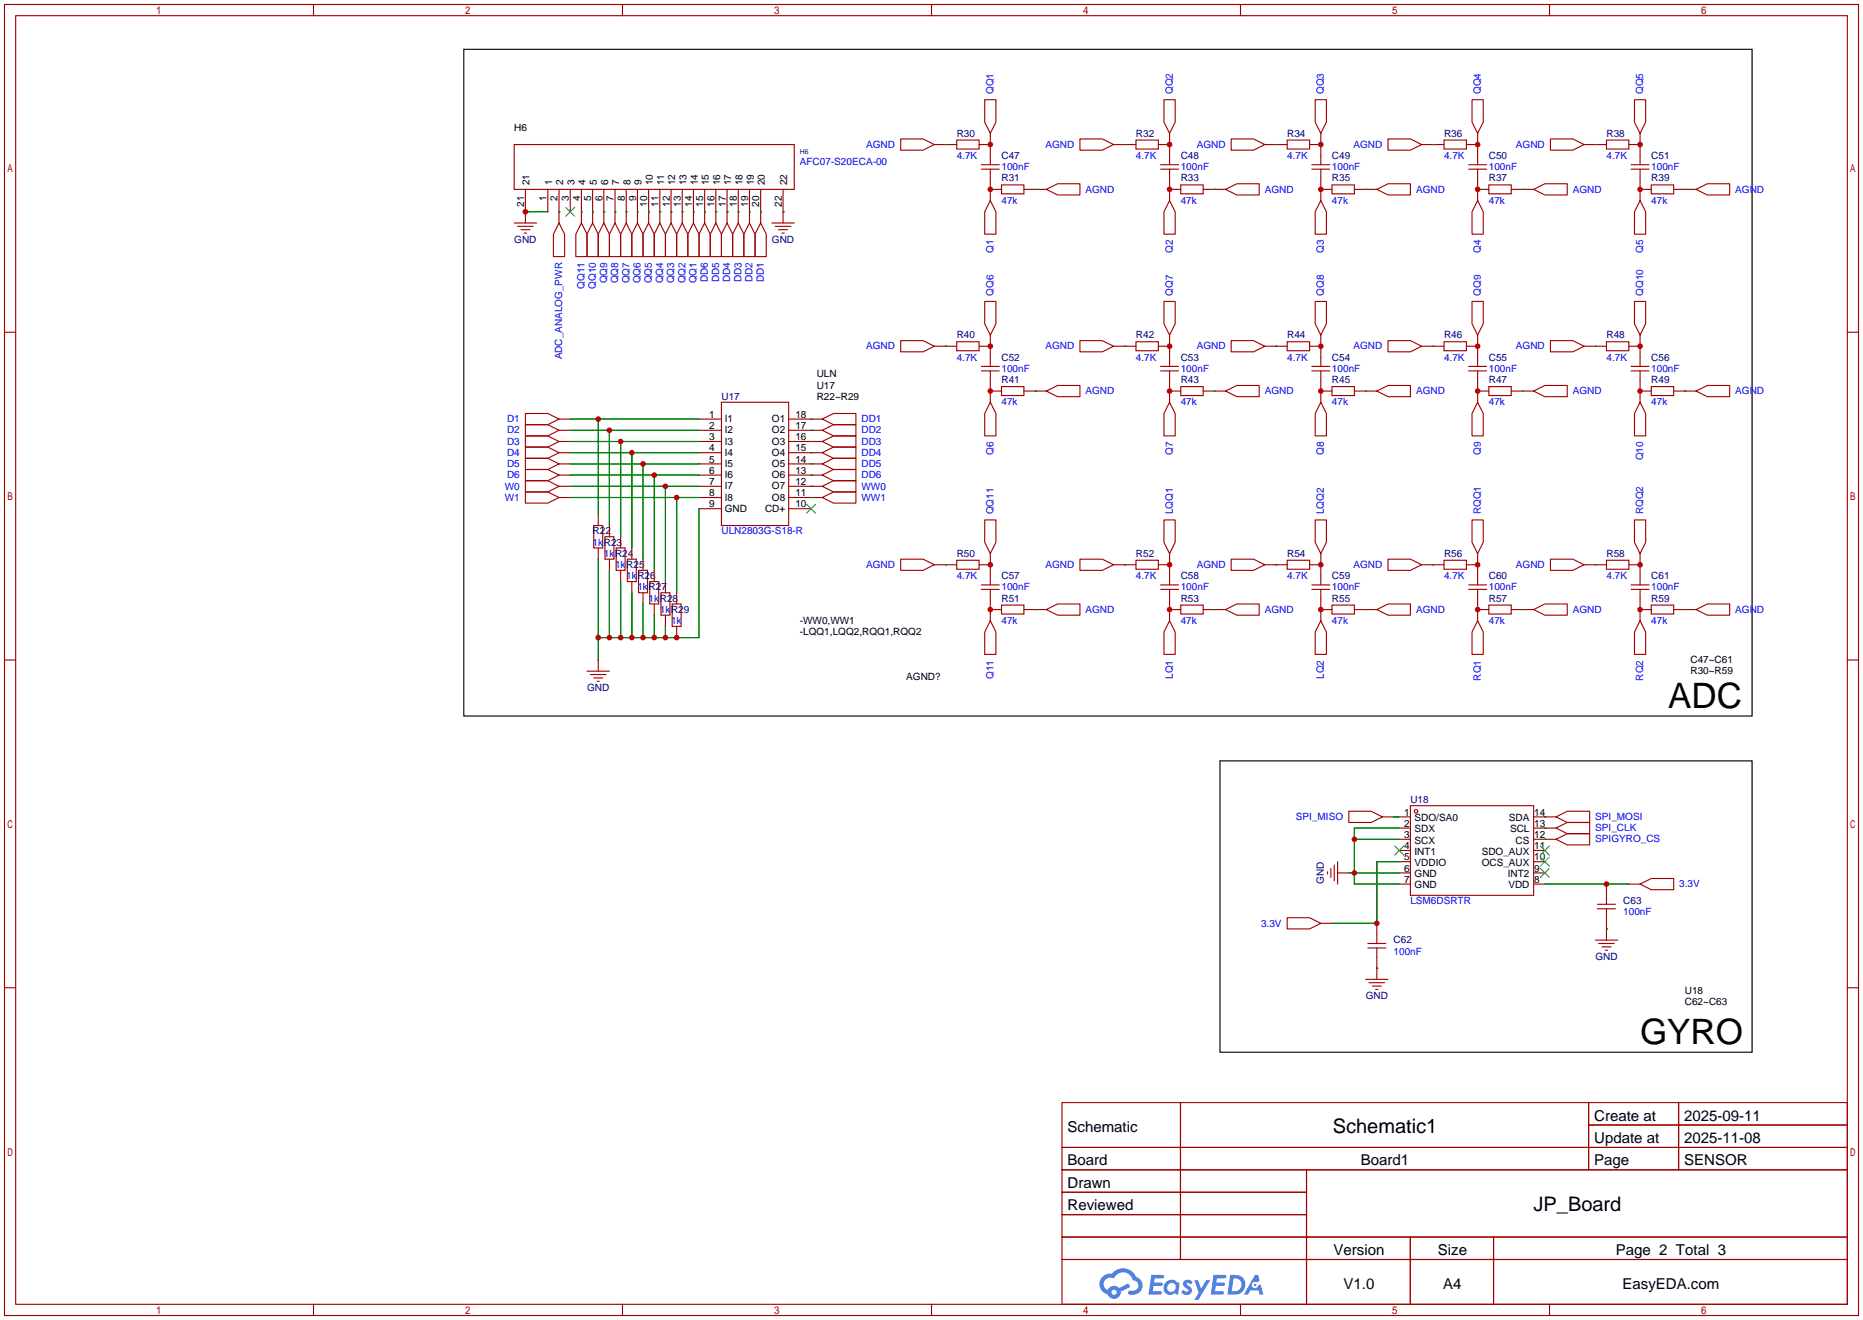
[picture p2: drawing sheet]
<svg xmlns="http://www.w3.org/2000/svg" width="422mm" height="299mm" viewBox="0 0 422 299" stroke-linecap="round" stroke-linejoin="round" font-family="sans-serif">
<g fill="none" stroke="#a10000" stroke-width=".25">
<path d="M1 1h420.4v297.2h-420.4zM3.6 3.6h415.2v292.1h-415.2zM71.1 1v2.6M141.1 1v2.6M211.2 1v2.6M281.3 1v2.6M351.3 1v2.6M1 75.3h2.6M418.8 75.3h2.6M1 149.6h2.6M418.8 149.6h2.6M1 223.9h2.6"/>
<path d="M418.8 223.9h2.6M240.8 249.9h178v45.8h-178zM267.7 249.9v35.6M360.2 249.9v15.3M360.2 255h58.6M380.6 249.9v15.3M240.8 260.1h178M240.8 265.2h178M240.8 270.3h55.4M240.8 275.3h55.4M296.2 265.2v30.5M71.1 295.7v2.5"/>
<path d="M141.1 295.7v2.5M211.2 295.7v2.5M240.8 280.4h178M240.8 285.5h178M281.3 295.7v2.5M319.8 280.4v15.3M338.6 280.4v15.3M351.3 295.7v2.5"/>
</g>
<g fill="#5487ff">
<path d="M268.5 290.3a1.3 1.3 0 0 1 1.9 .3l-.4 .6a.54 .54 0 0 0-1-.2l.2 .2a1.28 1.28 0 0 1 .8 2 1.53 1.53 0 0 1-2.2-.3l.5-.6 .8 .5a.31 .31 0 0 0 .3-.3 .31 .31 0 0 0-.2-.3 1.12 1.12 0 0 1-.7-1.9z"/>
<path d="M270.8 290.2h.8l.7 1.9 1.2-1.9h.9l-2.7 4.5h-.9l1-1.7z"/>
<path d="M261 289h2.3a.46 .46 0 0 1 .5 .1 .46 .46 0 0 1 .1 .5l-.3 .2h-1.8l-.1 .9h1.6a.4 .4 0 0 1 .3 .4 .4 .4 0 0 1-.4 .4h-1.6l-.2 1.2h1.4a.46 .46 0 0 1 .5 .1 .46 .46 0 0 1 .1 .5l-.4 .2h-2.6z"/>
<path d="M275.1 289h2.3a.47 .47 0 0 1 .5 .1 .47 .47 0 0 1 .1 .5l-.3 .2h-1.8l-.1 .9h1.6a.4 .4 0 0 1 .4 .4 .4 .4 0 0 1-.5 .4h-1.6l-.2 1.2h1.4a.46 .46 0 0 1 .5 .1 .46 .46 0 0 1 .1 .5l-.4 .2h-2.6z"/>
<path d="M284.5 289h.8l.3 1.3-.6 .4a.75 .75 0 0 0-1.1 .3 .75 .75 0 0 0 .5 1 .75 .75 0 0 0 .9-.6l.5-.3 .6 2.4h-.8l-.3-1h-1.8l-.5 1h-1z"/>
<path d="M278.9 289l-.6 4.5h1.4a2.27 2.27 0 0 0 2.7-2.3 2.27 2.27 0 0 0-2.7-2.2zM279.7 289.8a1.5 1.5 0 0 1 1.8 1.5 1.5 1.5 0 0 1-1.9 1.4h-.3z"/>
<path d="M264.4 290.6a1.6 1.6 0 0 0-.4 2.3 1.6 1.6 0 0 0 2.3 .2l.8 .4 .3-2.5-.1-.3h-.5a1.58 1.58 0 0 0-2.4-.1zM265 291.1a.98 .98 0 0 1 1.6 .5 .98 .98 0 0 1-1.1 1.2 .94 .94 0 0 1-.9-.6 .94 .94 0 0 1 .4-1.1z"/>
<path d="M250 289.4a2.37 2.37 0 0 0 1.1 4 1.54 1.54 0 0 0 1.8 1 1.54 1.54 0 0 0 1.2-1.6l2.2-1.1-.5-.8-2.1 1.1a1.57 1.57 0 0 0-2.6 .4 1.5 1.5 0 0 1-.7-2.1 1.5 1.5 0 0 1 2.2-.5 2.23 2.23 0 0 1 2.3-1.4 2.23 2.23 0 0 1 1.9 1.8 1.16 1.16 0 0 1 1.3 1.1 1.16 1.16 0 0 1-1.1 1.3h-.7a.47 .47 0 0 0-.5 .3 .47 .47 0 0 0 .4 .6 2.14 2.14 0 0 0 2.7-1.4 2.14 2.14 0 0 0-1.3-2.7 3.2 3.2 0 0 0-5.5-.7l-1.1 .1zM252 292.9a.6 .6 0 0 1 1.2 0 .6 .6 0 0 1-1.2 0z"/>
<circle cx="284.6" cy="291.3" r=".28"/>
</g>
<g fill="none" stroke="#a10000" stroke-width=".25">
<path d="M116.6 32.8h63.5v10.1h-63.5zM204.2 31.5h5.1l2.5 1.3-2.5 1.2h-5.1zM211.8 32.8h5.1M216.9 31.8h5.1v2h-5.1zM222 32.8h2.5M222.5 37.3h4.1M222.5 38.4h4.1M223.3 22.6h2.5v5.1l-1.3 2.5-1.2-2.5zM224.5 30.2v7.1M224.5 38.4v7.1M244.9 31.5h5l2.6 1.3-2.6 1.2h-5zM252.5 32.8h5.1"/>
<path d="M257.6 31.8h5v2h-5zM262.6 32.8h2.6M263.1 37.3h4.1M263.1 38.4h4.1M263.9 22.6h2.5v5.1l-1.2 2.5-1.3-2.5zM265.2 30.2v7.1M265.2 38.4v7.1M279.1 31.5h5.1l2.6 1.3-2.6 1.2h-5.1zM286.8 32.8h5M291.8 31.8h5.1v2h-5.1zM296.9 32.8h2.6M297.4 37.3h4.1"/>
<path d="M297.4 38.4h4.1M298.2 22.6h2.5v5.1l-1.2 2.5-1.3-2.5zM299.5 30.2v7.1M299.5 38.4v7.1M314.7 31.5h5.1l2.5 1.3-2.5 1.2h-5.1zM322.3 32.8h5.1M327.4 31.8h5.1v2h-5.1zM332.5 32.8h2.5M333 37.3h4.1M333 38.4h4.1M333.8 22.6h2.5v5.1l-1.3 2.5-1.2-2.5zM335 30.2v7.1"/>
<path d="M335 38.4v7.1M351.5 31.5h5.1l2.6 1.3-2.6 1.2h-5.1zM359.2 32.8h5M364.2 31.8h5.1v2h-5.1zM369.3 32.8h2.6M369.8 37.3h4.1M369.8 38.4h4.1M370.6 22.6h2.5v5.1l-1.2 2.5-1.3-2.5zM371.9 30.2v7.1M371.9 38.4v7.1M116.6 50.5h5.1M117.3 51.3h3.6"/>
<path d="M118.1 52.1h2M118.9 52.8h.5M119.1 42.9v7.6M124.2 42.9v5.1M126.7 50.5l1.3 2.6v5.1h-2.5v-5.1zM126.7 42.9v7.6M129.3 42.9v5.1M131.8 50.5l1.3 2.6v5.1h-2.5v-5.1zM131.8 42.9v7.6M134.4 50.5l1.2 2.6v5.1h-2.5v-5.1zM134.4 42.9v7.6M136.9 50.5l1.3 2.6v5.1h-2.6v-5.1z"/>
<path d="M136.9 42.9v7.6M139.4 50.5l1.3 2.6v5.1h-2.5v-5.1zM139.4 42.9v7.6M142 50.5l1.3 2.6v5.1h-2.6v-5.1zM142 42.9v7.6M144.5 50.5l1.3 2.6v5.1h-2.5v-5.1zM144.5 42.9v7.6M147.1 50.5l1.2 2.6v5.1h-2.5v-5.1zM147.1 42.9v7.6M149.6 50.5l1.3 2.6v5.1h-2.6v-5.1zM149.6 42.9v7.6M152.1 50.5l1.3 2.6v5.1h-2.5v-5.1z"/>
<path d="M152.1 42.9v7.6M154.7 50.5l1.3 2.6v5.1h-2.6v-5.1zM154.7 42.9v7.6M157.2 50.5l1.3 2.6v5.1h-2.5v-5.1zM157.2 42.9v7.6M159.8 50.5l1.2 2.6v5.1h-2.5v-5.1zM159.8 42.9v7.6M162.3 50.5l1.3 2.6v5.1h-2.6v-5.1zM162.3 42.9v7.6M164.8 50.5l1.3 2.6v5.1h-2.5v-5.1zM164.8 42.9v7.6M167.4 50.5l1.3 2.6v5.1h-2.6v-5.1z"/>
<path d="M167.4 42.9v7.6M169.9 50.5l1.3 2.6v5.1h-2.5v-5.1zM169.9 42.9v7.6M172.5 50.5l1.2 2.6v5.1h-2.5v-5.1zM172.5 42.9v7.6M175 50.5h5.1M175.8 51.3h3.5M176.5 52.1h2.1M177.3 52.8h.5M177.5 42.9v7.6M224.5 45.5l1.3 2.5v5.1h-2.5v-5.1zM224.5 42.9h2.6"/>
<path d="M227.1 41.9h5.1v2h-5.1zM232.2 42.9h5M237.2 42.9l2.6-1.2h5.1v2.5h-5.1zM265.2 45.5l1.2 2.5v5.1h-2.5v-5.1zM265.2 42.9h2.5M267.7 41.9h5.1v2h-5.1zM272.8 42.9h5.1M277.9 42.9l2.5-1.2h5.1v2.5h-5.1zM299.5 45.5l1.2 2.5v5.1h-2.5v-5.1zM299.5 42.9h2.5M302 41.9h5.1v2h-5.1zM307.1 42.9h5.1"/>
<path d="M312.2 42.9l2.5-1.2h5.1v2.5h-5.1zM335 45.5l1.3 2.5v5.1h-2.5v-5.1zM335 42.9h2.6M337.6 41.9h5v2h-5zM342.6 42.9h5.1M347.7 42.9l2.6-1.2h5v2.5h-5zM371.9 45.5l1.2 2.5v5.1h-2.5v-5.1zM371.9 42.9h2.5M374.4 41.9h5.1v2h-5.1zM379.5 42.9h5.1M384.6 42.9l2.5-1.2h5.1v2.5h-5.1zM204.2 77.2h5.1l2.5 1.3-2.5 1.3h-5.1z"/>
<path d="M211.8 78.5h5.1M216.9 77.5h5.1v2h-5.1zM222 78.5h2.5M223.3 68.3h2.5v5.1l-1.3 2.5-1.2-2.5zM224.5 75.9v7.2M244.9 77.2h5l2.6 1.3-2.6 1.3h-5zM252.5 78.5h5.1M257.6 77.5h5v2h-5zM262.6 78.5h2.6M263.9 68.3h2.5v5.1l-1.2 2.5-1.3-2.5zM265.2 75.9v7.2M279.1 77.2h5.1l2.6 1.3-2.6 1.3h-5.1z"/>
<path d="M286.8 78.5h5M291.8 77.5h5.1v2h-5.1zM296.9 78.5h2.6M298.2 68.3h2.5v5.1l-1.2 2.5-1.3-2.5zM299.5 75.9v7.2M314.7 77.2h5.1l2.5 1.3-2.5 1.3h-5.1zM322.3 78.5h5.1M327.4 77.5h5.1v2h-5.1zM332.5 78.5h2.5M333.8 68.3h2.5v5.1l-1.3 2.5-1.2-2.5zM335 75.9v7.2M351.5 77.2h5.1l2.6 1.3-2.6 1.3h-5.1z"/>
<path d="M359.2 78.5h5M364.2 77.5h5.1v2h-5.1zM369.3 78.5h2.6M370.6 68.3h2.5v5.1l-1.2 2.5-1.3-2.5zM371.9 75.9v7.2M119.1 93.7h5.1l2.5 1.3-2.5 1.3h-5.1zM119.1 96.3h5.1l2.5 1.2-2.5 1.3h-5.1zM119.1 98.8h5.1l2.5 1.3-2.5 1.2h-5.1zM126.7 95h2.6M126.7 97.5h2.6M158.5 95h5.1M158.5 97.5h5.1"/>
<path d="M163.6 91.2h15.2v27.9h-15.2zM178.8 95h7.6M178.8 97.5h7.6M186.4 97.5l2.6-1.2h5.1v2.5h-5.1zM186.4 95l2.6-1.3h5.1v2.6h-5.1zM222.5 83.1h4.1M222.5 84.1h4.1M224.5 91.2l1.3 2.5v5.1h-2.5v-5.1zM224.5 84.1v7.1M224.5 88.6h2.6M227.1 87.6h5.1v2.1h-5.1zM232.2 88.6h5"/>
<path d="M237.2 88.6l2.6-1.2h5.1v2.5h-5.1zM263.1 83.1h4.1M263.1 84.1h4.1M265.2 91.2l1.2 2.5v5.1h-2.5v-5.1zM265.2 84.1v7.1M265.2 88.6h2.5M267.7 87.6h5.1v2.1h-5.1zM272.8 88.6h5.1M277.9 88.6l2.5-1.2h5.1v2.5h-5.1zM297.4 83.1h4.1M297.4 84.1h4.1M299.5 91.2l1.2 2.5v5.1h-2.5v-5.1z"/>
<path d="M299.5 84.1v7.1M299.5 88.6h2.5M302 87.6h5.1v2.1h-5.1zM307.1 88.6h5.1M312.2 88.6l2.5-1.2h5.1v2.5h-5.1zM333 83.1h4.1M333 84.1h4.1M335 91.2l1.3 2.5v5.1h-2.5v-5.1zM335 84.1v7.1M335 88.6h2.6M337.6 87.6h5v2.1h-5zM342.6 88.6h5.1"/>
<path d="M347.7 88.6l2.6-1.2h5v2.5h-5zM369.8 83.1h4.1M369.8 84.1h4.1M371.9 91.2l1.2 2.5v5.1h-2.5v-5.1zM371.9 84.1v7.1M371.9 88.6h2.5M374.4 87.6h5.1v2.1h-5.1zM379.5 88.6h5.1M384.6 88.6l2.5-1.2h5.1v2.5h-5.1zM119.1 101.3h5.1l2.5 1.3-2.5 1.3h-5.1zM119.1 103.9h5.1l2.5 1.3-2.5 1.2h-5.1zM119.1 106.4h5.1l2.5 1.3-2.5 1.3h-5.1z"/>
<path d="M119.1 111.5h5.1l2.5 1.3-2.5 1.2h-5.1zM119.1 109h5.1l2.5 1.2-2.5 1.3h-5.1zM126.7 100.1h2.6M126.7 102.6h2.6M126.7 105.2h2.6M126.7 107.7h2.6M126.7 110.2h2.6M126.7 112.8h2.6M134.6 119.1h2.1v5.1h-2.1zM135.6 116.6v2.5M138.2 119.1v2.6M158.5 100.1h5.1"/>
<path d="M158.5 102.6h5.1M158.5 105.2h5.1M158.5 107.7h5.1M158.5 110.2h5.1M158.5 112.8h5.1M158.5 115.3h5.1M178.8 100.1h7.6M178.8 102.6h7.6M178.8 105.2h7.6M178.8 107.7h7.6M178.8 110.2h7.6M178.8 112.8h7.6"/>
<path d="M178.8 115.3h5.1M186.4 107.7l2.6-1.3h5.1v2.6h-5.1zM186.4 105.2l2.6-1.3h5.1v2.5h-5.1zM186.4 102.6l2.6-1.3h5.1v2.6h-5.1zM186.4 100.1l2.6-1.3h5.1v2.5h-5.1zM186.4 110.2l2.6-1.2h5.1v2.5h-5.1zM186.4 112.8l2.6-1.3h5.1v2.5h-5.1zM223.3 117.9h2.5v5l-1.3 2.6-1.2-2.6zM263.9 117.9h2.5v5l-1.2 2.6-1.3-2.6zM298.2 117.9h2.5v5l-1.2 2.6-1.3-2.6zM333.8 117.9h2.5v5l-1.3 2.6-1.2-2.6zM370.6 117.9h2.5v5l-1.2 2.6-1.3-2.6z"/>
<path d="M135.6 124.2v2.5M137.2 121.7h2v5h-2zM138.2 126.7v2.6M139.7 124.2h2v5.1h-2zM140.7 121.7v2.5M140.7 129.3v2.5M142.2 126.7h2.1v5.1h-2.1zM143.3 124.2v2.5M143.3 131.8v2.6M144.8 129.3h2v5.1h-2zM145.8 126.7v2.6M145.8 134.4v2.5"/>
<path d="M147.3 131.8h2.1v5.1h-2.1zM148.3 129.3v2.5M148.3 136.9v2.5M149.9 134.4h2v5h-2zM150.9 131.8v2.6M150.9 139.4v2.6M152.4 136.9h2v5.1h-2zM153.4 134.4v2.5M204.2 126.7h5.1l2.5 1.3-2.5 1.3h-5.1zM211.8 128h5.1M216.9 127h5.1v2h-5.1zM222 128h2.5"/>
<path d="M222.5 132.6h4.1M222.5 133.6h4.1M224.5 125.5v7.1M224.5 133.6v7.1M224.5 138.2h2.6M227.1 137.2h5.1v2h-5.1zM232.2 138.2h5M237.2 138.2l2.6-1.3h5.1v2.5h-5.1zM244.9 126.7h5l2.6 1.3-2.6 1.3h-5zM252.5 128h5.1M257.6 127h5v2h-5zM262.6 128h2.6"/>
<path d="M263.1 132.6h4.1M263.1 133.6h4.1M265.2 125.5v7.1M265.2 133.6v7.1M265.2 138.2h2.5M267.7 137.2h5.1v2h-5.1zM272.8 138.2h5.1M277.9 138.2l2.5-1.3h5.1v2.5h-5.1zM279.1 126.7h5.1l2.6 1.3-2.6 1.3h-5.1zM286.8 128h5M291.8 127h5.1v2h-5.1zM296.9 128h2.6"/>
<path d="M297.4 132.6h4.1M297.4 133.6h4.1M299.5 125.5v7.1M299.5 133.6v7.1M299.5 138.2h2.5M302 137.2h5.1v2h-5.1zM307.1 138.2h5.1M312.2 138.2l2.5-1.3h5.1v2.5h-5.1zM314.7 126.7h5.1l2.5 1.3-2.5 1.3h-5.1zM322.3 128h5.1M327.4 127h5.1v2h-5.1zM332.5 128h2.5"/>
<path d="M333 132.6h4.1M333 133.6h4.1M335 125.5v7.1M335 133.6v7.1M335 138.2h2.6M337.6 137.2h5v2h-5zM342.6 138.2h5.1M347.7 138.2l2.6-1.3h5v2.5h-5zM351.5 126.7h5.1l2.6 1.3-2.6 1.3h-5.1zM359.2 128h5M364.2 127h5.1v2h-5.1zM369.3 128h2.6"/>
<path d="M369.8 132.6h4.1M369.8 133.6h4.1M371.9 125.5v7.1M371.9 133.6v7.1M371.9 138.2h2.5M374.4 137.2h5.1v2h-5.1zM379.5 138.2h5.1M384.6 138.2l2.5-1.3h5.1v2.5h-5.1zM133.1 152.1h5.1M133.9 152.9h3.5M134.6 153.7h2.1M135.4 154.4h.5"/>
<path d="M135.6 149.6v2.5M153.4 142v2.5M224.5 140.7l1.3 2.6v5h-2.5v-5zM265.2 140.7l1.2 2.6v5h-2.5v-5zM299.5 140.7l1.2 2.6v5h-2.5v-5zM335 140.7l1.3 2.6v5h-2.5v-5zM371.9 140.7l1.2 2.6v5h-2.5v-5zM301 197.6v.5M301.8 196.8v2.1M302.5 196.1v3.5M303.3 197.9h2.5M303.3 195.3v5.1"/>
<path d="M305.8 183.9h5.1l2.5 1.3-2.5 1.2h-5.1zM313.4 185.2h2.6M317.2 185.2h2.6M317.2 187.7h2.6M317.2 190.2h2.6M317.2 192.8h2.6M317.2 195.3h2.6M317.2 197.9h2.6M319.8 182.6h27.9v20.3h-27.9zM347.7 185.2h5.1M347.7 187.7h5.1M347.7 190.2h5.1"/>
<path d="M347.7 192.8h2.6M347.7 195.3h2.6M347.7 197.9h2.6M352.8 190.2l2.5-1.2h5.1v2.5h-5.1zM352.8 187.7l2.5-1.3h5.1v2.6h-5.1zM352.8 185.2l2.5-1.3h5.1v2.5h-5.1zM291.8 208h5.1l2.6 1.3-2.6 1.3h-5.1zM299.5 209.3h2.5M310.1 213.9h4.1M310.1 214.9h4.1M312.2 209.3v4.6M312.2 214.9v7.1"/>
<path d="M317.2 200.4h2.6M347.7 200.4h2.6M361.7 213.1h5.1M362.2 205h4.1M362.2 206h4.1M362.5 213.9h3.5M363.2 214.6h2.1M364 215.4h.5M364.2 200.4v4.6M364.2 206v7.1M369.3 200.4h2.6M371.9 200.4l2.5-1.3h5.1v2.6h-5.1z"/>
<path d="M309.6 222h5.1M310.4 222.8h3.5M311.1 223.5h2.1M311.9 224.3h.5"/>
<circle cx="321.1" cy="183.9" r=".38"/>
</g>
<path d="M128.3 47l2 2M130.3 47l-2 2M182.9 114.3l2 2M184.9 114.3l-2 2M316.2 191.8l2.1 2M318.3 191.8l-2.1 2M349.2 196.8l2.1 2.1M349.2 194.3l2.1 2M349.2 191.8l2.1 2M351.3 196.8l-2.1 2.1M351.3 194.3l-2.1 2M351.3 191.8l-2.1 2" fill="none" stroke="#3c3" stroke-width=".25"/>
<g fill="none" stroke="#008700" stroke-width=".25">
<path d="M214.4 32.8h.1M224.5 32.8h.1M255 32.8h.1M265.2 32.8h.1M289.3 32.8h.1M299.5 32.8h.1M324.9 32.8h.1M335 32.8h.1M361.7 32.8h.1M371.9 32.8h.1M119.1 48h5.1M126.7 48h.1"/>
<path d="M131.8 48h.1M134.4 48h.1M136.9 48h.1M139.4 48h.1M142 48h.1M144.5 48h.1M147.1 48h.1M149.6 48h.1M152.1 48h.1M154.7 48h.1M157.2 48h.1M159.8 48h.1"/>
<path d="M162.3 48h.1M164.8 48h.1M167.4 48h.1M169.9 48h.1M172.5 48h.1M177.5 48h.1M224.5 42.9h.1M234.7 42.9h.1M265.2 42.9h.1M275.3 42.9h.1M299.5 42.9h.1M309.6 42.9h.1"/>
<path d="M335 42.9h.1M345.2 42.9h.1M371.9 42.9h.1M382 42.9h.1M214.4 78.5h.1M224.5 78.5h.1M255 78.5h.1M265.2 78.5h.1M289.3 78.5h.1M299.5 78.5h.1M324.9 78.5h.1M335 78.5h.1"/>
<path d="M361.7 78.5h.1M371.9 78.5h.1M129.3 95h29.2M129.3 97.5h29.2M135.6 95v21.6M138.2 97.5v21.6M183.9 97.5h.1M183.9 95h.1M224.5 88.6h.1M234.7 88.6h.1M265.2 88.6h.1M275.3 88.6h.1"/>
<path d="M299.5 88.6h.1M309.6 88.6h.1M335 88.6h.1M345.2 88.6h.1M371.9 88.6h.1M382 88.6h.1M129.3 100.1h29.2M129.3 102.6h29.2M129.3 105.2h29.2M129.3 107.7h29.2M129.3 112.8h29.2M129.3 110.2h29.2"/>
<path d="M140.7 100.1v21.6M143.3 102.6v21.6M145.8 105.2v21.5M148.3 107.7v21.6M150.9 110.2v21.6M153.4 112.8v21.6M158.5 115.3v29.2h-22.9M183.9 107.7h.1M183.9 105.2h.1M183.9 102.6h.1M183.9 100.1h.1M183.9 110.2h.1"/>
<path d="M183.9 112.8h.1M135.6 126.7v22.9M138.2 129.3v15.2M140.7 131.8v12.7M143.3 134.4v10.1M145.8 136.9v7.6M148.3 139.4v5.1M214.4 128h.1M224.5 128h.1M224.5 138.2h.1M234.7 138.2h.1M255 128h.1"/>
<path d="M265.2 128h.1M265.2 138.2h.1M275.3 138.2h.1M289.3 128h.1M299.5 128h.1M299.5 138.2h.1M309.6 138.2h.1M324.9 128h.1M335 128h.1M335 138.2h.1M345.2 138.2h.1M361.7 128h.1"/>
<path d="M371.9 128h.1M371.9 138.2h.1M382 138.2h.1M150.9 142v2.5M305.8 197.9h11.4M307.1 190.2h10.1M316 185.2h1.2M317.2 187.7h-10.1v12.7h10.1M317.2 195.3h-5v14h-10.2M350.3 190.2h.1M350.3 187.7h.1M350.3 185.2h.1"/>
<path d="M312.2 219.5h.1M350.3 200.4h19M364.2 210.6h.1"/>
</g>
<path d="M105.2 11.2h292.1v151.1h-292.1zM276.6 172.5h120.7v66h-120.7z" fill="none" stroke="#000" stroke-width=".25"/>
<g fill="#c00">
<circle cx="119.1" cy="48" r=".63"/>
<circle cx="135.6" cy="95" r=".63"/>
<circle cx="138.2" cy="97.5" r=".63"/>
<circle cx="140.7" cy="100.1" r=".63"/>
<circle cx="143.3" cy="102.6" r=".63"/>
<circle cx="145.8" cy="105.2" r=".63"/>
<circle cx="148.3" cy="107.7" r=".63"/>
<circle cx="153.4" cy="112.8" r=".63"/>
<circle cx="150.9" cy="110.2" r=".63"/>
<circle cx="153.4" cy="144.5" r=".63"/>
<circle cx="150.9" cy="144.5" r=".63"/>
<circle cx="148.3" cy="144.5" r=".63"/>
<circle cx="145.8" cy="144.5" r=".63"/>
<circle cx="143.3" cy="144.5" r=".63"/>
<circle cx="140.7" cy="144.5" r=".63"/>
<circle cx="138.2" cy="144.5" r=".63"/>
<circle cx="135.6" cy="144.5" r=".63"/>
<circle cx="224.5" cy="32.8" r=".63"/>
<circle cx="224.5" cy="42.9" r=".63"/>
<circle cx="265.2" cy="32.8" r=".63"/>
<circle cx="265.2" cy="42.9" r=".63"/>
<circle cx="299.5" cy="32.8" r=".63"/>
<circle cx="299.5" cy="42.9" r=".63"/>
<circle cx="335" cy="32.8" r=".63"/>
<circle cx="335" cy="42.9" r=".63"/>
<circle cx="371.9" cy="32.8" r=".63"/>
<circle cx="371.9" cy="42.9" r=".63"/>
<circle cx="224.5" cy="78.5" r=".63"/>
<circle cx="224.5" cy="88.6" r=".63"/>
<circle cx="265.2" cy="78.5" r=".63"/>
<circle cx="265.2" cy="88.6" r=".63"/>
<circle cx="299.5" cy="78.5" r=".63"/>
<circle cx="299.5" cy="88.6" r=".63"/>
<circle cx="335" cy="78.5" r=".63"/>
<circle cx="335" cy="88.6" r=".63"/>
<circle cx="371.9" cy="78.5" r=".63"/>
<circle cx="371.9" cy="88.6" r=".63"/>
<circle cx="224.5" cy="128" r=".63"/>
<circle cx="224.5" cy="138.2" r=".63"/>
<circle cx="265.2" cy="128" r=".63"/>
<circle cx="265.2" cy="138.2" r=".63"/>
<circle cx="299.5" cy="128" r=".63"/>
<circle cx="299.5" cy="138.2" r=".63"/>
<circle cx="335" cy="128" r=".63"/>
<circle cx="335" cy="138.2" r=".63"/>
<circle cx="371.9" cy="128" r=".63"/>
<circle cx="371.9" cy="138.2" r=".63"/>
<circle cx="307.1" cy="190.2" r=".63"/>
<circle cx="307.1" cy="197.9" r=".63"/>
<circle cx="312.2" cy="209.3" r=".63"/>
<circle cx="364.2" cy="200.4" r=".63"/>
</g>
<g font-size="7.9">
<text x="378.2" y="160.4">ADC</text>
<text x="371.9" y="236.6">GYRO</text>
</g>
<g font-size="4.5">
<text x="302.2" y="256.8">Schematic1</text>
<text x="347.7" y="274.6">JP_Board</text>
</g>
<g font-size="3.4">
<text x="242.1" y="256.5">Schematic</text>
<text x="361.5" y="254">Create at</text>
<text x="381.9" y="254">2025-09-11</text>
<text x="361.5" y="259.1">Update at</text>
<text x="381.9" y="259.1">2025-11-08</text>
<text x="242.1" y="264.2">Board</text>
<text x="242.1" y="269.2">Drawn</text>
<text x="308.6" y="264.2">Board1</text>
<text x="361.5" y="264.2">Page</text>
<text x="381.9" y="264.2">SENSOR</text>
<text x="242.1" y="274.3">Reviewed</text>
<text x="302.4" y="284.5">Version</text>
<text x="326" y="284.5">Size</text>
<text x="366.4" y="284.5">Page 2 Total 3</text>
<text x="304.6" y="292.1">V1.0</text>
<text x="327.2" y="292.1">A4</text>
<text x="367.9" y="292.1">EasyEDA.com</text>
</g>
<g font-size="2.3" fill="#00f">
<text x="225.3" y="21.3" transform="rotate(-90 225.3 21.3)">QQ1</text>
<text x="265.9" y="21.3" transform="rotate(-90 265.9 21.3)">QQ2</text>
<text x="300.2" y="21.3" transform="rotate(-90 300.2 21.3)">QQ3</text>
<text x="335.8" y="21.3" transform="rotate(-90 335.8 21.3)">QQ4</text>
<text x="372.6" y="21.3" transform="rotate(-90 372.6 21.3)">QQ5</text>
<text x="196.4" y="33.5">AGND</text>
<text x="237" y="33.5">AGND</text>
<text x="271.3" y="33.5">AGND</text>
<text x="306.9" y="33.5">AGND</text>
<text x="343.7" y="33.5">AGND</text>
<text x="181.4" y="37.3">AFC07-S20ECA-00</text>
<text x="216.9" y="36">4.7K</text>
<text x="227.1" y="38.6">100nF</text>
<text x="257.6" y="36">4.7K</text>
<text x="267.7" y="38.6">100nF</text>
<text x="291.8" y="36">4.7K</text>
<text x="302" y="38.6">100nF</text>
<text x="327.4" y="36">4.7K</text>
<text x="337.6" y="38.6">100nF</text>
<text x="364.2" y="36">4.7K</text>
<text x="374.4" y="38.6">100nF</text>
<text x="227.1" y="46.2">47k</text>
<text x="246.1" y="43.7">AGND</text>
<text x="267.7" y="46.2">47k</text>
<text x="286.8" y="43.7">AGND</text>
<text x="302" y="46.2">47k</text>
<text x="321.1" y="43.7">AGND</text>
<text x="337.6" y="46.2">47k</text>
<text x="356.6" y="43.7">AGND</text>
<text x="374.4" y="46.2">47k</text>
<text x="393.4" y="43.7">AGND</text>
<text x="225.3" y="57.4" transform="rotate(-90 225.3 57.4)">Q1</text>
<text x="265.9" y="57.4" transform="rotate(-90 265.9 57.4)">Q2</text>
<text x="300.2" y="57.4" transform="rotate(-90 300.2 57.4)">Q3</text>
<text x="335.8" y="57.4" transform="rotate(-90 335.8 57.4)">Q4</text>
<text x="372.6" y="57.4" transform="rotate(-90 372.6 57.4)">Q5</text>
<text x="132.6" y="65.5" transform="rotate(-90 132.6 65.5)">QQ11</text>
<text x="135.1" y="65.5" transform="rotate(-90 135.1 65.5)">QQ10</text>
<text x="137.6" y="64.2" transform="rotate(-90 137.6 64.2)">QQ9</text>
<text x="140.2" y="64.2" transform="rotate(-90 140.2 64.2)">QQ8</text>
<text x="142.7" y="64.2" transform="rotate(-90 142.7 64.2)">QQ7</text>
<text x="145.3" y="64.2" transform="rotate(-90 145.3 64.2)">QQ6</text>
<text x="147.8" y="64.2" transform="rotate(-90 147.8 64.2)">QQ5</text>
<text x="150.3" y="64.2" transform="rotate(-90 150.3 64.2)">QQ4</text>
<text x="152.9" y="64.2" transform="rotate(-90 152.9 64.2)">QQ3</text>
<text x="155.4" y="64.2" transform="rotate(-90 155.4 64.2)">QQ2</text>
<text x="158" y="64.2" transform="rotate(-90 158 64.2)">QQ1</text>
<text x="160.5" y="64" transform="rotate(-90 160.5 64)">DD6</text>
<text x="163" y="64" transform="rotate(-90 163 64)">DD5</text>
<text x="165.6" y="64" transform="rotate(-90 165.6 64)">DD4</text>
<text x="168.1" y="64" transform="rotate(-90 168.1 64)">DD3</text>
<text x="170.7" y="64" transform="rotate(-90 170.7 64)">DD2</text>
<text x="173.2" y="64" transform="rotate(-90 173.2 64)">DD1</text>
<text x="225.3" y="67.1" transform="rotate(-90 225.3 67.1)">QQ6</text>
<text x="265.9" y="67.1" transform="rotate(-90 265.9 67.1)">QQ7</text>
<text x="300.2" y="67.1" transform="rotate(-90 300.2 67.1)">QQ8</text>
<text x="335.8" y="67.1" transform="rotate(-90 335.8 67.1)">QQ9</text>
<text x="372.6" y="67.1" transform="rotate(-90 372.6 67.1)">QQ10</text>
<text x="127.5" y="81.5" transform="rotate(-90 127.5 81.5)">ADC_ANALOG_PWR</text>
<text x="196.4" y="79.2">AGND</text>
<text x="216.9" y="81.8">4.7K</text>
<text x="237" y="79.2">AGND</text>
<text x="257.6" y="81.8">4.7K</text>
<text x="271.3" y="79.2">AGND</text>
<text x="291.8" y="81.8">4.7K</text>
<text x="306.9" y="79.2">AGND</text>
<text x="327.4" y="81.8">4.7K</text>
<text x="343.7" y="79.2">AGND</text>
<text x="364.2" y="81.8">4.7K</text>
<text x="227.1" y="84.3">100nF</text>
<text x="246.1" y="89.4">AGND</text>
<text x="267.7" y="84.3">100nF</text>
<text x="286.8" y="89.4">AGND</text>
<text x="302" y="84.3">100nF</text>
<text x="321.1" y="89.4">AGND</text>
<text x="337.6" y="84.3">100nF</text>
<text x="356.6" y="89.4">AGND</text>
<text x="374.4" y="84.3">100nF</text>
<text x="393.4" y="89.4">AGND</text>
<text x="115" y="95.7">D1</text>
<text x="195.3" y="95.7">DD1</text>
<text x="227.1" y="91.9">47k</text>
<text x="267.7" y="91.9">47k</text>
<text x="302" y="91.9">47k</text>
<text x="337.6" y="91.9">47k</text>
<text x="374.4" y="91.9">47k</text>
<text x="115" y="98.3">D2</text>
<text x="115" y="100.8">D3</text>
<text x="195.3" y="100.8">DD3</text>
<text x="195.3" y="98.3">DD2</text>
<text x="115" y="103.3">D4</text>
<text x="115" y="105.9">D5</text>
<text x="195.3" y="105.9">DD5</text>
<text x="195.3" y="103.3">DD4</text>
<text x="225.3" y="103.1" transform="rotate(-90 225.3 103.1)">Q6</text>
<text x="265.9" y="103.1" transform="rotate(-90 265.9 103.1)">Q7</text>
<text x="300.2" y="103.1" transform="rotate(-90 300.2 103.1)">Q8</text>
<text x="335.8" y="103.1" transform="rotate(-90 335.8 103.1)">Q9</text>
<text x="372.6" y="104.4" transform="rotate(-90 372.6 104.4)">Q10</text>
<text x="114.5" y="113.5">W1</text>
<text x="114.5" y="111">W0</text>
<text x="115" y="108.4">D6</text>
<text x="195.3" y="108.4">DD6</text>
<text x="195.3" y="111">WW0</text>
<text x="195.3" y="113.5">WW1</text>
<text x="225.3" y="116.6" transform="rotate(-90 225.3 116.6)">QQ11</text>
<text x="265.9" y="116.6" transform="rotate(-90 265.9 116.6)">LQQ1</text>
<text x="300.2" y="116.6" transform="rotate(-90 300.2 116.6)">LQQ2</text>
<text x="335.8" y="116.6" transform="rotate(-90 335.8 116.6)">RQQ1</text>
<text x="372.6" y="116.6" transform="rotate(-90 372.6 116.6)">RQQ2</text>
<text x="134.4" y="123.7">1k</text>
<text x="163.6" y="121.1">ULN2803G-S18-R</text>
<text x="136.9" y="126.2">1k</text>
<text x="139.4" y="128.7">1k</text>
<text x="142" y="131.3">1k</text>
<text x="196.4" y="128.7">AGND</text>
<text x="216.9" y="131.3">4.7K</text>
<text x="237" y="128.7">AGND</text>
<text x="257.6" y="131.3">4.7K</text>
<text x="271.3" y="128.7">AGND</text>
<text x="291.8" y="131.3">4.7K</text>
<text x="306.9" y="128.7">AGND</text>
<text x="327.4" y="131.3">4.7K</text>
<text x="343.7" y="128.7">AGND</text>
<text x="364.2" y="131.3">4.7K</text>
<text x="144.5" y="133.8">1k</text>
<text x="147.1" y="136.4">1k</text>
<text x="227.1" y="133.8">100nF</text>
<text x="267.7" y="133.8">100nF</text>
<text x="302" y="133.8">100nF</text>
<text x="337.6" y="133.8">100nF</text>
<text x="374.4" y="133.8">100nF</text>
<text x="149.6" y="138.9">1k</text>
<text x="152.1" y="141.4">1k</text>
<text x="227.1" y="141.4">47k</text>
<text x="246.1" y="138.9">AGND</text>
<text x="267.7" y="141.4">47k</text>
<text x="286.8" y="138.9">AGND</text>
<text x="302" y="141.4">47k</text>
<text x="321.1" y="138.9">AGND</text>
<text x="337.6" y="141.4">47k</text>
<text x="356.6" y="138.9">AGND</text>
<text x="374.4" y="141.4">47k</text>
<text x="393.4" y="138.9">AGND</text>
<text x="225.3" y="153.9" transform="rotate(-90 225.3 153.9)">Q11</text>
<text x="265.9" y="153.9" transform="rotate(-90 265.9 153.9)">LQ1</text>
<text x="300.2" y="153.9" transform="rotate(-90 300.2 153.9)">LQ2</text>
<text x="335.8" y="154.3" transform="rotate(-90 335.8 154.3)">RQ1</text>
<text x="372.6" y="154.3" transform="rotate(-90 372.6 154.3)">RQ2</text>
<text x="293.8" y="185.9">SPI_MISO</text>
<text x="361.7" y="185.9">SPI_MOSI</text>
<text x="361.7" y="191">SPIGYRO_CS</text>
<text x="361.7" y="188.4">SPI_CLK</text>
<text x="380.7" y="201.1">3.3V</text>
<text x="319.8" y="204.9">LSM6DSRTR</text>
<text x="368" y="207.5">100nF</text>
<text x="285.9" y="210">3.3V</text>
<text x="316" y="216.4">100nF</text>
</g>
<g font-size="2.3">
<text x="116.6" y="29.7">H6</text>
<text x="120.1" y="42" transform="rotate(-90 120.1 42)">21</text>
<text x="125.2" y="42" transform="rotate(-90 125.2 42)">1</text>
<text x="127.7" y="42" transform="rotate(-90 127.7 42)">2</text>
<text x="130.2" y="42" transform="rotate(-90 130.2 42)">3</text>
<text x="132.8" y="42" transform="rotate(-90 132.8 42)">4</text>
<text x="135.3" y="42" transform="rotate(-90 135.3 42)">5</text>
<text x="137.9" y="42" transform="rotate(-90 137.9 42)">6</text>
<text x="140.4" y="42" transform="rotate(-90 140.4 42)">7</text>
<text x="142.9" y="42" transform="rotate(-90 142.9 42)">8</text>
<text x="145.5" y="42" transform="rotate(-90 145.5 42)">9</text>
<text x="148" y="42" transform="rotate(-90 148 42)">10</text>
<text x="150.6" y="42" transform="rotate(-90 150.6 42)">11</text>
<text x="153.1" y="42" transform="rotate(-90 153.1 42)">12</text>
<text x="155.6" y="42" transform="rotate(-90 155.6 42)">13</text>
<text x="158.2" y="42" transform="rotate(-90 158.2 42)">14</text>
<text x="160.7" y="42" transform="rotate(-90 160.7 42)">15</text>
<text x="163.3" y="42" transform="rotate(-90 163.3 42)">16</text>
<text x="165.8" y="42" transform="rotate(-90 165.8 42)">17</text>
<text x="168.3" y="42" transform="rotate(-90 168.3 42)">18</text>
<text x="170.9" y="42" transform="rotate(-90 170.9 42)">19</text>
<text x="173.4" y="42" transform="rotate(-90 173.4 42)">20</text>
<text x="178.5" y="42" transform="rotate(-90 178.5 42)">22</text>
<text x="118.8" y="46.8" transform="rotate(-90 118.8 46.8)">21</text>
<text x="123.9" y="45.6" transform="rotate(-90 123.9 45.6)">1</text>
<text x="126.4" y="45.6" transform="rotate(-90 126.4 45.6)">2</text>
<text x="129" y="45.6" transform="rotate(-90 129 45.6)">3</text>
<text x="131.5" y="45.6" transform="rotate(-90 131.5 45.6)">4</text>
<text x="134.1" y="45.6" transform="rotate(-90 134.1 45.6)">5</text>
<text x="136.6" y="45.6" transform="rotate(-90 136.6 45.6)">6</text>
<text x="139.1" y="45.6" transform="rotate(-90 139.1 45.6)">7</text>
<text x="141.7" y="45.6" transform="rotate(-90 141.7 45.6)">8</text>
<text x="144.2" y="45.6" transform="rotate(-90 144.2 45.6)">9</text>
<text x="146.8" y="46.8" transform="rotate(-90 146.8 46.8)">10</text>
<text x="149.3" y="46.8" transform="rotate(-90 149.3 46.8)">11</text>
<text x="151.8" y="46.8" transform="rotate(-90 151.8 46.8)">12</text>
<text x="154.4" y="46.8" transform="rotate(-90 154.4 46.8)">13</text>
<text x="156.9" y="46.8" transform="rotate(-90 156.9 46.8)">14</text>
<text x="159.5" y="46.8" transform="rotate(-90 159.5 46.8)">15</text>
<text x="162" y="46.8" transform="rotate(-90 162 46.8)">16</text>
<text x="164.5" y="46.8" transform="rotate(-90 164.5 46.8)">17</text>
<text x="167.1" y="46.8" transform="rotate(-90 167.1 46.8)">18</text>
<text x="169.6" y="46.8" transform="rotate(-90 169.6 46.8)">19</text>
<text x="172.2" y="46.8" transform="rotate(-90 172.2 46.8)">20</text>
<text x="177.2" y="46.8" transform="rotate(-90 177.2 46.8)">22</text>
<text x="185.2" y="85.6">ULN</text>
<text x="185.2" y="88.1">U17</text>
<text x="160.8" y="94.7">1</text>
<text x="164.3" y="95.7">I1</text>
<text x="175" y="95.7">O1</text>
<text x="180.3" y="94.7">18</text>
<text x="185.2" y="90.6">R22~R29</text>
<text x="160.8" y="97.2">2</text>
<text x="160.8" y="99.8">3</text>
<text x="164.3" y="98.2">I2</text>
<text x="164.3" y="100.8">I3</text>
<text x="175" y="98.2">O2</text>
<text x="175" y="100.8">O3</text>
<text x="180.3" y="97.2">17</text>
<text x="180.3" y="99.8">16</text>
<text x="160.8" y="102.3">4</text>
<text x="160.8" y="104.8">5</text>
<text x="160.8" y="107.4">6</text>
<text x="164.3" y="103.3">I4</text>
<text x="164.3" y="105.9">I5</text>
<text x="175" y="103.3">O4</text>
<text x="175" y="105.9">O5</text>
<text x="180.3" y="102.3">15</text>
<text x="180.3" y="104.8">14</text>
<text x="180.3" y="107.4">13</text>
<text x="160.8" y="109.9">7</text>
<text x="160.8" y="112.5">8</text>
<text x="164.3" y="108.4">I6</text>
<text x="164.3" y="110.9">I7</text>
<text x="164.3" y="113.5">I8</text>
<text x="175" y="113.5">O8</text>
<text x="175" y="108.4">O6</text>
<text x="175" y="110.9">O7</text>
<text x="180.3" y="112.5">11</text>
<text x="180.3" y="109.9">12</text>
<text x="160.8" y="115">9</text>
<text x="164.3" y="116">GND</text>
<text x="173.5" y="116">CD+</text>
<text x="180.3" y="115">10</text>
<text x="181.4" y="141.4">-WW0,WW1</text>
<text x="181.4" y="144">-LQQ1,LQQ2,RQQ1,RQQ2</text>
<text x="205.5" y="154.1">AGND?</text>
<text x="383.3" y="150.3">C47~C61</text>
<text x="383.3" y="152.9">R30~R59</text>
<text x="318.4" y="184.9">1</text>
<text x="347.9" y="184.9">14</text>
<text x="318.4" y="187.4">2</text>
<text x="318.4" y="189.9">3</text>
<text x="320.7" y="186.1">SDO/SA0</text>
<text x="320.7" y="188.7">SDX</text>
<text x="320.7" y="191.2">SCX</text>
<text x="342.1" y="186.1">SDA</text>
<text x="342.4" y="188.7">SCL</text>
<text x="343.6" y="191.2">CS</text>
<text x="347.9" y="189.9">12</text>
<text x="347.9" y="187.4">13</text>
<text x="318.4" y="192.5">4</text>
<text x="318.4" y="195">5</text>
<text x="318.4" y="197.6">6</text>
<text x="320.7" y="193.7">INT1</text>
<text x="320.7" y="196.3">VDDIO</text>
<text x="335.9" y="196.3">OCS_AUX</text>
<text x="335.9" y="193.7">SDO_AUX</text>
<text x="347.9" y="197.6">9</text>
<text x="347.9" y="195">10</text>
<text x="347.9" y="192.5">11</text>
<text x="318.4" y="200.1">7</text>
<text x="320.7" y="198.8">GND</text>
<text x="320.7" y="201.4">GND</text>
<text x="341.9" y="198.8">INT2</text>
<text x="342" y="201.4">VDD</text>
<text x="347.9" y="200.1">8</text>
<text x="382" y="225.3">U18</text>
<text x="382" y="227.8">C62~C63</text>
</g>
<g font-size="2.3" fill="#000080">
<text x="216.9" y="31">R30</text>
<text x="257.6" y="31">R32</text>
<text x="291.8" y="31">R34</text>
<text x="327.4" y="31">R36</text>
<text x="364.2" y="31">R38</text>
<text x="227.1" y="41.1">R31</text>
<text x="227.1" y="36">C47</text>
<text x="267.7" y="41.1">R33</text>
<text x="267.7" y="36">C48</text>
<text x="302" y="41.1">R35</text>
<text x="302" y="36">C49</text>
<text x="337.6" y="41.1">R37</text>
<text x="337.6" y="36">C50</text>
<text x="374.4" y="41.1">R39</text>
<text x="374.4" y="36">C51</text>
<text x="116.6" y="55.1">GND</text>
<text x="175" y="55.1">GND</text>
<text x="216.9" y="76.7">R40</text>
<text x="257.6" y="76.7">R42</text>
<text x="291.8" y="76.7">R44</text>
<text x="327.4" y="76.7">R46</text>
<text x="364.2" y="76.7">R48</text>
<text x="227.1" y="81.8">C52</text>
<text x="267.7" y="81.8">C53</text>
<text x="302" y="81.8">C54</text>
<text x="337.6" y="81.8">C55</text>
<text x="374.4" y="81.8">C56</text>
<text x="227.1" y="86.8">R41</text>
<text x="267.7" y="86.8">R43</text>
<text x="302" y="86.8">R45</text>
<text x="337.6" y="86.8">R47</text>
<text x="374.4" y="86.8">R49</text>
<text x="163.6" y="90.6">U17</text>
<text x="134.4" y="121.1">R22</text>
<text x="136.9" y="123.7">R23</text>
<text x="139.4" y="126.2">R24</text>
<text x="142" y="128.7">R25</text>
<text x="144.5" y="131.3">R26</text>
<text x="216.9" y="126.2">R50</text>
<text x="227.1" y="131.3">C57</text>
<text x="257.6" y="126.2">R52</text>
<text x="267.7" y="131.3">C58</text>
<text x="291.8" y="126.2">R54</text>
<text x="302" y="131.3">C59</text>
<text x="327.4" y="126.2">R56</text>
<text x="337.6" y="131.3">C60</text>
<text x="364.2" y="126.2">R58</text>
<text x="374.4" y="131.3">C61</text>
<text x="147.1" y="133.8">R27</text>
<text x="149.6" y="136.4">R28</text>
<text x="227.1" y="136.4">R51</text>
<text x="267.7" y="136.4">R53</text>
<text x="302" y="136.4">R55</text>
<text x="337.6" y="136.4">R57</text>
<text x="374.4" y="136.4">R59</text>
<text x="152.1" y="138.9">R29</text>
<text x="133.1" y="156.7">GND</text>
<text x="319.8" y="182.1">U18</text>
<text x="300.2" y="200.4" transform="rotate(-90 300.2 200.4)">GND</text>
<text x="368" y="204.9">C63</text>
<text x="316" y="213.8">C62</text>
<text x="361.7" y="217.6">GND</text>
<text x="309.6" y="226.5">GND</text>
</g>
<text font-size="1.5" fill="#000080" x="181.4" y="34.9">H6</text>
</svg>
